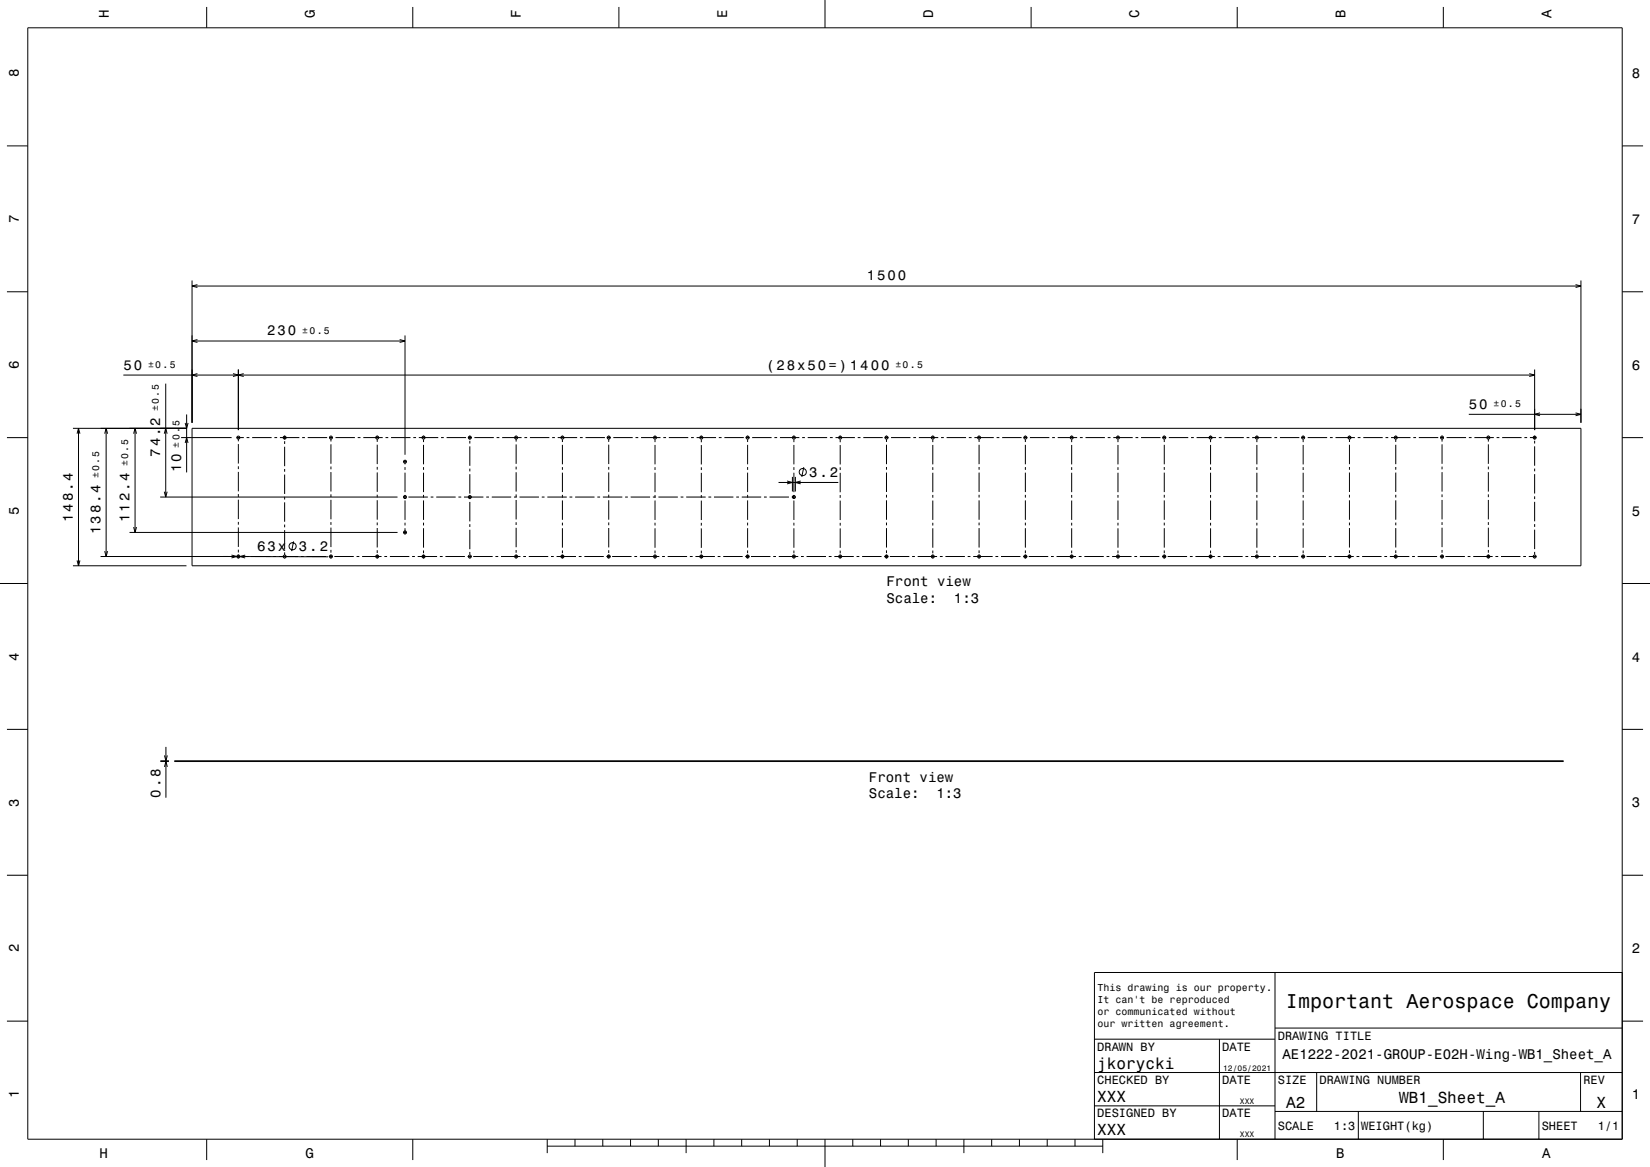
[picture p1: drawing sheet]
<svg xmlns="http://www.w3.org/2000/svg" width="594mm" height="420mm" viewBox="0 0 594 420" stroke-linecap="round" stroke-linejoin="round" font-family="sans-serif">
<g fill="none" stroke="#000" stroke-width=".36">
<path d="M10 10h574v400h-574zM74.4 2.5v7.5M148.6 2.5v7.5M222.8 2.5v7.5M297 0v10M371.2 2.5v7.5M445.4 2.5v7.5M519.6 2.5v7.5M2.5 52.5h7.5M584 52.5h7.5M2.5 105h7.5M69.1 100.9v51.3"/>
<path d="M69.1 102.9h500M71.1 102.4l-2 .5 2 .6M567.2 102.4l1.9 .5-1.9 .6M569.1 100.9v51.3M584 105h7.5M44.4 135h508.1M59.7 138.1v40.8M69.1 122.7h76.7M71.1 134.5l-2 .5 2 .5M71.1 122.2l-2 .5 2 .5M83.9 134.5l1.9 .5-1.9 .5M85.8 133v21.8"/>
<path d="M87.7 134.5l-1.9 .5 1.9 .5M143.9 122.2l1.9 .5-1.9 .5M145.8 120.7v43M550.5 134.5l2 .5-2 .5M552.5 133v21.8M2.5 157.5h7.5M26.3 154.2h40.8M27.7 156.1l.6-1.9 .5 1.9M28.3 154.2v49.4M37.7 156.1l.5-1.9 .5 1.9M38.2 154.2v46.1M48.1 156.1l.5-1.9 .5 1.9"/>
<path d="M48.6 154.2v37.4M59.1 156.1l.6-1.9 .5 1.9M65.2 157.5h18.2M66.7 152.2l.5 2 .5-2M66.7 159.4l.5-1.9 .5 1.9M67.2 149.2v20.8M69.1 154.2h500v49.4h-500zM85.1 157.5h2.7M85.8 156.8h.1M85.8 157.8v1M85.8 159.8v7M88.8 157.5h1"/>
<path d="M90.8 157.5h7M98.8 157.5h1M100.8 157.5h7M102.5 156.8v1.4M102.5 158.8v1M108.8 157.5h1M110.8 157.5h7M118.4 157.5h1.4M119.1 156.8v.1M119.1 157.9v1M119.1 159.9v7M120.8 157.5h7"/>
<path d="M128.8 157.5h1M130.8 157.5h7M135.8 156.8v.2M135.8 158v1M138.8 157.5h1M140.8 157.5h7M148.8 157.5h1M150.8 157.5h7M152.5 156.8v.3M152.5 158.1v1M158.8 157.5h1M160.8 157.5h7"/>
<path d="M168.4 157.5h1.4M169.1 156.8v1.4M169.1 158.7v.9M170.8 157.5h7M178.8 157.5h1M180.8 157.5h7M185.8 156.8v.1M185.8 157.9v1M185.8 159.9v7M188.8 157.5h1M190.8 157.5h7M198.8 157.5h1"/>
<path d="M200.8 157.5h7M202.5 156.8v.3M202.5 158.1v1M208.8 157.5h1M210.8 157.5h7M218.4 157.5h1.4M219.1 156.8v.2M219.1 158v1M220.8 157.5h7M228.8 157.5h1M230.8 157.5h7M235.8 156.8v.3"/>
<path d="M235.8 158.1v1M238.8 157.5h1M240.8 157.5h7M248.8 157.5h1M250.8 157.5h7M252.5 156.8v.4M252.5 158.2v1M258.8 157.5h1M260.8 157.5h7M268.4 157.5h1.4M269.1 156.8v.3M269.1 158.1v1"/>
<path d="M270.8 157.5h7M278.8 157.5h1M280.8 157.5h7M285.8 156.8v.3M285.8 158.1v1M288.8 157.5h1M290.8 157.5h7M298.8 157.5h1M300.8 157.5h7M302.5 156.8v.4M302.5 158.2v1M308.8 157.5h1"/>
<path d="M310.8 157.5h7M318.4 157.5h1.4M319.1 156.8v.3M319.1 158.1v1M320.8 157.5h7M328.8 157.5h1M330.8 157.5h7M335.8 156.8v.3M335.8 158.1v1M338.8 157.5h1M340.8 157.5h7M348.8 157.5h1"/>
<path d="M350.8 157.5h7M352.5 156.8v.3M352.5 158.1v1M358.8 157.5h1M360.8 157.5h7M368.4 157.5h1.4M369.1 156.8v.3M369.1 158.1v1M370.8 157.5h7M378.8 157.5h1M380.8 157.5h7M385.8 156.8v.3"/>
<path d="M385.8 158.1v1M388.8 157.5h1M390.8 157.5h7M398.8 157.5h1M400.8 157.5h7M402.5 156.8v.3M402.5 158.1v1M408.8 157.5h1M410.8 157.5h7M418.4 157.5h1.4M419.1 156.8v.3M419.1 158.1v1"/>
<path d="M420.8 157.5h7M428.8 157.5h1M430.8 157.5h7M435.8 156.8v.3M435.8 158.1v1M438.8 157.5h1M440.8 157.5h7M448.8 157.5h1M450.8 157.5h7M452.5 156.8v.3M452.5 158.1v1M458.8 157.5h1"/>
<path d="M460.8 157.5h7M468.4 157.5h1.4M469.1 156.8v.3M469.1 158.1v1M470.8 157.5h7M478.8 157.5h1M480.8 157.5h7M485.8 156.8v.3M485.8 158.1v1M488.8 157.5h1M490.8 157.5h7M498.8 157.5h1"/>
<path d="M500.8 157.5h7M502.5 156.8v.3M502.5 158.1v1M508.8 157.5h1M510.8 157.5h7M518.4 157.5h1.4M519.1 156.8v.1M519.1 157.9v1M519.1 159.9v7M520.8 157.5h7M528.8 149.1h40.3M528.8 157.5h1"/>
<path d="M530.8 157.5h7M535.8 156.8v.1M535.8 157.9v1M535.8 159.9v7M538.8 157.5h1M540.8 157.5h7M548.8 157.5h1M550.8 157.5h2.4M552.5 156.8v1.4M552.5 158.6v1M554.4 148.6l-1.9 .5 1.9 .5M567.2 148.6l1.9 .5-1.9 .5"/>
<path d="M584 157.5h7.5M57.7 178.9h85.4M59.1 177l.6 1.9 .5-1.9M85.8 167.8v1M85.8 169.8v7M85.8 177.8v1M85.8 179.8v7M102.5 160.8v7M102.5 168.8v1M102.5 170.8v7M102.5 178.8v1M119.1 167.9v1"/>
<path d="M119.1 169.9v7M119.1 177.9v1M119.1 179.9v7M135.8 160v7M135.8 168v1M135.8 170v7M135.8 178v1M145.1 178.9h.9M145.1 166.2h1.4M145.8 165.7v1.4M145.8 168.1v1M145.8 170.1v7"/>
<path d="M145.8 178.1v1.5M147 178.9h7M152.5 160.1v7M152.5 168.1v1M152.5 170.1v7M152.5 178.1v1M155 178.9h1M157 178.9h7M165 178.9h1M167 178.9h7M169.1 160.7v7M169.1 168.6v1.1"/>
<path d="M169.1 170.6v7.1M169.1 178.2v1.4M175 178.9h1M177 178.9h7M185 178.9h1M185.8 167.9v1M185.8 169.9v7M185.8 177.9v1M185.8 179.9v7M187 178.9h7M195 178.9h1M197 178.9h7"/>
<path d="M202.5 160.1v7M202.5 168.1v1M202.5 170.1v7M202.5 178.1v1M205 178.9h1M207 178.9h7M215 178.9h1M217 178.9h7M219.1 160v7M219.1 168v1M219.1 170v7M219.1 178v1"/>
<path d="M225 178.9h1M227 178.9h7M235 178.9h1M235.8 160.1v7M235.8 168.1v1M235.8 170.1v7M235.8 178.1v1M237 178.9h7M245 178.9h1M247 178.9h7M252.5 160.2v7M252.5 168.2v1"/>
<path d="M252.5 170.2v7M252.5 178.2v1M255 178.9h1M257 178.9h7M265 178.9h1M267 178.9h7M269.1 160.1v7M269.1 168.1v1M269.1 170.1v7M269.1 178.1v1M275 178.9h1M277 178.9h7"/>
<path d="M280.3 173.6h21.5M283.3 173.1l2 .5-2 .6M285 178.9h1.5M285.3 171.6v5.3M285.8 160.1v7M285.8 168.1v1M285.8 170.1v7M285.8 178.1v1.5M286.3 171.6v5.3M288.3 173.1l-2 .5 2 .6M289.4 168.1l-.8 3.5M302.5 160.2v7"/>
<path d="M302.5 168.2v1M302.5 170.2v7M302.5 178.2v1M319.1 160.1v7M319.1 168.1v1M319.1 170.1v7M319.1 178.1v1M335.8 160.1v7M335.8 168.1v1M335.8 170.1v7M335.8 178.1v1M352.5 160.1v7"/>
<path d="M352.5 168.1v1M352.5 170.1v7M352.5 178.1v1M369.1 160.1v7M369.1 168.1v1M369.1 170.1v7M369.1 178.1v1M385.8 160.1v7M385.8 168.1v1M385.8 170.1v7M385.8 178.1v1M402.5 160.1v7"/>
<path d="M402.5 168.1v1M402.5 170.1v7M402.5 178.1v1M419.1 160.1v7M419.1 168.1v1M419.1 170.1v7M419.1 178.1v1M435.8 160.1v7M435.8 168.1v1M435.8 170.1v7M435.8 178.1v1M452.5 160.1v7"/>
<path d="M452.5 168.1v1M452.5 170.1v7M452.5 178.1v1M469.1 160.1v7M469.1 168.1v1M469.1 170.1v7M469.1 178.1v1M485.8 160.1v7M485.8 168.1v1M485.8 170.1v7M485.8 178.1v1M502.5 160.1v7"/>
<path d="M502.5 168.1v1M502.5 170.1v7M502.5 178.1v1M519.1 167.9v1M519.1 169.9v7M519.1 177.9v1M519.1 179.9v7M535.8 167.9v1M535.8 169.9v7M535.8 177.9v1M535.8 179.9v7M552.5 160.6v7"/>
<path d="M552.5 168.6v1M552.5 170.6v7M552.5 178.6v1M37.7 198.4l.5 1.9 .5-1.9M46.6 191.6h96.5M48.1 189.7l.5 1.9 .5-1.9M83.3 199.8l2 .5-2 .5M85.8 187.8v1M85.8 189.8v7M85.8 197.8v1M85.8 199.6v1.4M88.3 199.8l-2 .5 2 .5"/>
<path d="M102.5 180.8v7M102.5 188.8v1M102.5 190.8v7M102.5 198.8v1M105.7 194.8l-.7 3.5M119.1 187.9v1M119.1 189.9v7M119.1 197.9v1M119.1 199.6v1.4M135.8 180v7M135.8 188v1M135.8 190v7"/>
<path d="M135.8 198v1M135.8 199.6v1.4M145.1 191.6h1.4M145.8 180.1v7M145.8 188.1v1M145.8 190.1v2.2M152.5 180.1v7M152.5 188.1v1M152.5 190.1v7M152.5 198.1v1M152.5 199.6v1.4M169.1 180.7v6.9"/>
<path d="M169.1 188.7v.9M169.1 190.7v7M169.1 198.6v1.1M185.8 187.9v1M185.8 189.9v7M185.8 197.9v1M185.8 199.6v1.4M202.5 180.1v7M202.5 188.1v1M202.5 190.1v7M202.5 198.1v1M202.5 199.6v1.4"/>
<path d="M219.1 180v7M219.1 188v1M219.1 190v7M219.1 198v1M219.1 199.6v1.4M235.8 180.1v7M235.8 188.1v1M235.8 190.1v7M235.8 198.1v1M235.8 199.6v1.4M252.5 180.2v7M252.5 188.2v1"/>
<path d="M252.5 190.2v7M252.5 198.2v1M252.5 199.6v1.4M269.1 180.1v7M269.1 188.1v1M269.1 190.1v7M269.1 198.1v1M269.1 199.6v1.4M285.8 180.1v7M285.8 188.1v1M285.8 190.1v7M285.8 198.1v1"/>
<path d="M285.8 199.6v1.4M302.5 180.2v7M302.5 188.2v1M302.5 190.2v7M302.5 198.2v1M302.5 199.6v1.4M319.1 180.1v7M319.1 188.1v1M319.1 190.1v7M319.1 198.1v1M319.1 199.6v1.4M335.8 180.1v7"/>
<path d="M335.8 188.1v1M335.8 190.1v7M335.8 198.1v1M335.8 199.6v1.4M352.5 180.1v7M352.5 188.1v1M352.5 190.1v7M352.5 198.1v1M352.5 199.6v1.4M369.1 180.1v7M369.1 188.1v1M369.1 190.1v7"/>
<path d="M369.1 198.1v1M369.1 199.6v1.4M385.8 180.1v7M385.8 188.1v1M385.8 190.1v7M385.8 198.1v1M385.8 199.6v1.4M402.5 180.1v7M402.5 188.1v1M402.5 190.1v7M402.5 198.1v1M402.5 199.6v1.4"/>
<path d="M419.1 180.1v7M419.1 188.1v1M419.1 190.1v7M419.1 198.1v1M419.1 199.6v1.4M435.8 180.1v7M435.8 188.1v1M435.8 190.1v7M435.8 198.1v1M435.8 199.6v1.4M452.5 180.1v7M452.5 188.1v1"/>
<path d="M452.5 190.1v7M452.5 198.1v1M452.5 199.6v1.4M469.1 180.1v7M469.1 188.1v1M469.1 190.1v7M469.1 198.1v1M469.1 199.6v1.4M485.8 180.1v7M485.8 188.1v1M485.8 190.1v7M485.8 198.1v1"/>
<path d="M485.8 199.6v1.4M502.5 180.1v7M502.5 188.1v1M502.5 190.1v7M502.5 198.1v1M502.5 199.6v1.4M519.1 187.9v1M519.1 189.9v7M519.1 197.9v1M519.1 199.6v1.4M535.8 187.9v1M535.8 189.9v7"/>
<path d="M535.8 197.9v1M535.8 199.6v1.4M552.5 180.6v7M552.5 188.6v1M552.5 190.6v7M552.5 198.6v1M0 210h10M26.3 203.6h40.8M27.7 201.7l.6 1.9 .5-1.9M36.2 200.3h46.9M80.3 200.3l37.8 .1M85.1 200.3h2.3"/>
<path d="M88.4 200.3h1M90.4 200.3h7M98.4 200.3h1M100.4 200.3h7M102.5 200.8v.2M108.4 200.3h1M110.4 200.3h7M118.4 200.3h1.4M120.4 200.3h7M128.4 200.3h1M130.4 200.3h7M138.4 200.3h1"/>
<path d="M140.4 200.3h7M148.4 200.3h1M150.4 200.3h7M158.4 200.3h1M160.4 200.3h7M168.4 200.3h1.4M169.1 200.6v.4M170.4 200.3h7M178.4 200.3h1M180.4 200.3h7M188.4 200.3h1M190.4 200.3h7"/>
<path d="M198.4 200.3h1M200.4 200.3h7M208.4 200.3h1M210.4 200.3h7M218.4 200.3h1.4M220.4 200.3h7M228.4 200.3h1M230.4 200.3h7M238.4 200.3h1M240.4 200.3h7M248.4 200.3h1M250.4 200.3h7"/>
<path d="M258.4 200.3h1M260.4 200.3h7M268.4 200.3h1.4M270.4 200.3h7M278.4 200.3h1M280.4 200.3h7M288.4 200.3h1M290.4 200.3h7M298.4 200.3h1M300.4 200.3h7M308.4 200.3h1M310.4 200.3h7"/>
<path d="M318.4 200.3h1.4M320.4 200.3h7M328.4 200.3h1M330.4 200.3h7M338.4 200.3h1M340.4 200.3h7M348.4 200.3h1M350.4 200.3h7M358.4 200.3h1M360.4 200.3h7M368.4 200.3h1.4M370.4 200.3h7"/>
<path d="M378.4 200.3h1M380.4 200.3h7M388.4 200.3h1M390.4 200.3h7M398.4 200.3h1M400.4 200.3h7M408.4 200.3h1M410.4 200.3h7M418.4 200.3h1.4M420.4 200.3h7M428.4 200.3h1M430.4 200.3h7"/>
<path d="M438.4 200.3h1M440.4 200.3h7M448.4 200.3h1M450.4 200.3h7M458.4 200.3h1M460.4 200.3h7M468.4 200.3h1.4M470.4 200.3h7M478.4 200.3h1M480.4 200.3h7M488.4 200.3h1M490.4 200.3h7"/>
<path d="M498.4 200.3h1M500.4 200.3h7M508.4 200.3h1M510.4 200.3h7M518.4 200.3h1.4M520.4 200.3h7M528.4 200.3h1M530.4 200.3h7M538.4 200.3h1M540.4 200.3h7M548.4 200.3h1M550.4 200.3h2.8"/>
<path d="M552.5 200.6v.4M584 210h10M2.5 262.5h7.5M57.7 274.1h3.1M57.7 273.8h3.1M59.2 271.9l.5 1.9 .5-1.9M59.2 276l.5-1.9 .5 1.9M59.7 268.8v18.3M62.8 273.8h500v.3h-500zM584 262.5h7.5M2.5 315h7.5M584 315h7.5"/>
<path d="M459 350v60M584 350h-190v60M2.5 367.5h7.5M394 374h65M439 374v36M459 370h125M584 367.5h7.5M394 398h65M394 386h190M474 386v14M569 386v14M74.4 410v7.5"/>
<path d="M148.6 410v7.5M197 412.5h200M197 410v5M207 410v2.5M217 410v2.5M227 410v2.5M237 410v2.5M247 410v5M257 410v2.5M267 410v2.5M277 410v2.5M287 410v2.5"/>
<path d="M297 410v10M307 410v2.5M317 410v2.5M327 410v2.5M337 410v2.5M347 410v5M357 410v2.5M367 410v2.5M377 410v2.5M387 410v2.5M397 410v5M445.4 410v7.5"/>
<path d="M459 400h125M489 400v10M519.6 410v7.5M534 400v10M554 400v10"/>
<circle cx="85.8" cy="157.5" r=".53"/>
<circle cx="102.5" cy="157.5" r=".53"/>
<circle cx="119.1" cy="157.5" r=".53"/>
<circle cx="135.8" cy="157.5" r=".53"/>
<circle cx="152.5" cy="157.5" r=".53"/>
<circle cx="169.1" cy="157.5" r=".53"/>
<circle cx="185.8" cy="157.5" r=".53"/>
<circle cx="202.5" cy="157.5" r=".53"/>
<circle cx="219.1" cy="157.5" r=".53"/>
<circle cx="235.8" cy="157.5" r=".53"/>
<circle cx="252.5" cy="157.5" r=".53"/>
<circle cx="269.1" cy="157.5" r=".53"/>
<circle cx="285.8" cy="157.5" r=".53"/>
<circle cx="302.5" cy="157.5" r=".53"/>
<circle cx="319.1" cy="157.5" r=".53"/>
<circle cx="335.8" cy="157.5" r=".53"/>
<circle cx="352.5" cy="157.5" r=".53"/>
<circle cx="369.1" cy="157.5" r=".53"/>
<circle cx="385.8" cy="157.5" r=".53"/>
<circle cx="402.5" cy="157.5" r=".53"/>
<circle cx="419.1" cy="157.5" r=".53"/>
<circle cx="435.8" cy="157.5" r=".53"/>
<circle cx="452.5" cy="157.5" r=".53"/>
<circle cx="469.1" cy="157.5" r=".53"/>
<circle cx="485.8" cy="157.5" r=".53"/>
<circle cx="502.5" cy="157.5" r=".53"/>
<circle cx="519.1" cy="157.5" r=".53"/>
<circle cx="535.8" cy="157.5" r=".53"/>
<circle cx="552.5" cy="157.5" r=".53"/>
<circle cx="145.8" cy="178.9" r=".53"/>
<circle cx="145.8" cy="166.2" r=".53"/>
<circle cx="169.1" cy="178.9" r=".53"/>
<circle cx="285.8" cy="178.9" r=".53"/>
<circle cx="289" cy="169.9" r="1.28"/>
<circle cx="105.3" cy="196.6" r="1.28"/>
<circle cx="145.8" cy="191.6" r=".53"/>
<circle cx="85.8" cy="200.3" r=".53"/>
<circle cx="102.5" cy="200.3" r=".53"/>
<circle cx="119.1" cy="200.3" r=".53"/>
<circle cx="135.8" cy="200.3" r=".53"/>
<circle cx="152.5" cy="200.3" r=".53"/>
<circle cx="169.1" cy="200.3" r=".53"/>
<circle cx="185.8" cy="200.3" r=".53"/>
<circle cx="202.5" cy="200.3" r=".53"/>
<circle cx="219.1" cy="200.3" r=".53"/>
<circle cx="235.8" cy="200.3" r=".53"/>
<circle cx="252.5" cy="200.3" r=".53"/>
<circle cx="269.1" cy="200.3" r=".53"/>
<circle cx="285.8" cy="200.3" r=".53"/>
<circle cx="302.5" cy="200.3" r=".53"/>
<circle cx="319.1" cy="200.3" r=".53"/>
<circle cx="335.8" cy="200.3" r=".53"/>
<circle cx="352.5" cy="200.3" r=".53"/>
<circle cx="369.1" cy="200.3" r=".53"/>
<circle cx="385.8" cy="200.3" r=".53"/>
<circle cx="402.5" cy="200.3" r=".53"/>
<circle cx="419.1" cy="200.3" r=".53"/>
<circle cx="435.8" cy="200.3" r=".53"/>
<circle cx="452.5" cy="200.3" r=".53"/>
<circle cx="469.1" cy="200.3" r=".53"/>
<circle cx="485.8" cy="200.3" r=".53"/>
<circle cx="502.5" cy="200.3" r=".53"/>
<circle cx="519.1" cy="200.3" r=".53"/>
<circle cx="535.8" cy="200.3" r=".53"/>
<circle cx="552.5" cy="200.3" r=".53"/>
</g>
<text font-size="7.2" x="462.9" y="362.6">Important Aerospace Company</text>
<g font-size="5.8">
<text x="395" y="384.6">jkorycki</text>
<text x="395" y="396.6">XXX</text>
<text x="463" y="398.6">A2</text>
<text x="503.7" y="397">WB1_Sheet_A</text>
<text x="574.8" y="398.6">X</text>
<text x="395" y="408.6">XXX</text>
</g>
<g font-size="5">
<text x="39.1" y="6.5" transform="rotate(-90 39.1 6.5)">H</text>
<text x="113.3" y="6.5" transform="rotate(-90 113.3 6.5)">G</text>
<text x="187.5" y="6.5" transform="rotate(-90 187.5 6.5)">F</text>
<text x="261.7" y="6.5" transform="rotate(-90 261.7 6.5)">E</text>
<text x="335.9" y="6.5" transform="rotate(-90 335.9 6.5)">D</text>
<text x="410.1" y="6.5" transform="rotate(-90 410.1 6.5)">C</text>
<text x="484.3" y="6.5" transform="rotate(-90 484.3 6.5)">B</text>
<text x="558.5" y="6.5" transform="rotate(-90 558.5 6.5)">A</text>
<text x="6.8" y="27.8" transform="rotate(-90 6.8 27.8)">8</text>
<text x="587.5" y="28.1">8</text>
<text x="6.8" y="80.3" transform="rotate(-90 6.8 80.3)">7</text>
<text x="587.5" y="80.6">7</text>
<text x="312" y="100.9">1500</text>
<text x="96.2" y="120.7">230</text>
<text x="6.8" y="132.8" transform="rotate(-90 6.8 132.8)">6</text>
<text x="44.4" y="133">50</text>
<text x="275.8" y="133">(28x50=) 1400</text>
<text x="587.5" y="133.1">6</text>
<text x="528.8" y="147.1">50</text>
<text x="57.7" y="164.4" transform="rotate(-90 57.7 164.4)">74.2</text>
<text x="65.2" y="170" transform="rotate(-90 65.2 170)">10</text>
<text x="291.3" y="171.6">3.2</text>
<text x="6.8" y="185.3" transform="rotate(-90 6.8 185.3)">5</text>
<text x="587.5" y="185.6">5</text>
<text x="26.3" y="187.9" transform="rotate(-90 26.3 187.9)">148.4</text>
<text x="46.6" y="187.9" transform="rotate(-90 46.6 187.9)">112.4</text>
<text x="36.2" y="192.2" transform="rotate(-90 36.2 192.2)">138.4</text>
<text x="92.5" y="198.3">63x</text>
<text x="107.6" y="198.4">3.2</text>
<text x="319.1" y="210.8">Front view</text>
<text x="319.1" y="216.9">Scale:</text>
<text x="343.4" y="216.9">1:3</text>
<text x="6.8" y="237.8" transform="rotate(-90 6.8 237.8)">4</text>
<text x="587.5" y="238.1">4</text>
<text x="312.8" y="281.3">Front view</text>
<text x="57.7" y="287.1" transform="rotate(-90 57.7 287.1)">0.8</text>
<text x="312.8" y="287.3">Scale:</text>
<text x="337.1" y="287.3">1:3</text>
<text x="6.8" y="290.3" transform="rotate(-90 6.8 290.3)">3</text>
<text x="587.5" y="290.6">3</text>
<text x="6.8" y="342.8" transform="rotate(-90 6.8 342.8)">2</text>
<text x="587.5" y="343.1">2</text>
<text x="461.7" y="381.1">AE1222-2021-GROUP-E02H-Wing-WB1_Sheet_A</text>
<text x="6.8" y="395.3" transform="rotate(-90 6.8 395.3)">1</text>
<text x="587.5" y="395.6">1</text>
<text x="35.8" y="416.8">H</text>
<text x="110" y="416.8">G</text>
<text x="481" y="416.8">B</text>
<text x="555.2" y="416.8">A</text>
</g>
<g font-size="4.3">
<text x="460" y="374.2">DRAWING TITLE</text>
<text x="395" y="378.2">DRAWN BY</text>
<text x="440" y="378.2">DATE</text>
<text x="395" y="390.2">CHECKED BY</text>
<text x="440" y="390.2">DATE</text>
<text x="460" y="390.2">SIZE</text>
<text x="475" y="390.2">DRAWING NUMBER</text>
<text x="570" y="390.2">REV</text>
<text x="395" y="402.2">DESIGNED BY</text>
<text x="440" y="402.2">DATE</text>
<text x="460" y="406.6">SCALE</text>
<text x="480.2" y="406.6">1:3</text>
<text x="490" y="406.6">WEIGHT(kg)</text>
<text x="555" y="406.6">SHEET</text>
<text x="575.2" y="406.6">1/1</text>
</g>
<g font-size="3.6">
<text x="395.1" y="356.8">This drawing is our property.</text>
<text x="395.1" y="361.2">It can't be reproduced</text>
<text x="395.1" y="365.5">or communicated without</text>
<text x="395.1" y="369.8">our written agreement.</text>
</g>
<g font-size="3.5">
<text x="108.8" y="120.2">±0.5</text>
<text x="53.3" y="132.5">±0.5</text>
<text x="322.3" y="132.5">±0.5</text>
<text x="57.1" y="148" transform="rotate(-90 57.1 148)">±0.5</text>
<text x="537.6" y="146.6">±0.5</text>
<text x="64.7" y="161.1" transform="rotate(-90 64.7 161.1)">±0.5</text>
<text x="46.1" y="167.8" transform="rotate(-90 46.1 167.8)">±0.5</text>
<text x="35.7" y="172.2" transform="rotate(-90 35.7 172.2)">±0.5</text>
</g>
<g font-size="2.9">
<text x="440.3" y="385.3">12/05/2021</text>
<text x="446.4" y="397.3">XXX</text>
<text x="446.4" y="409.3">XXX</text>
</g>
</svg>
